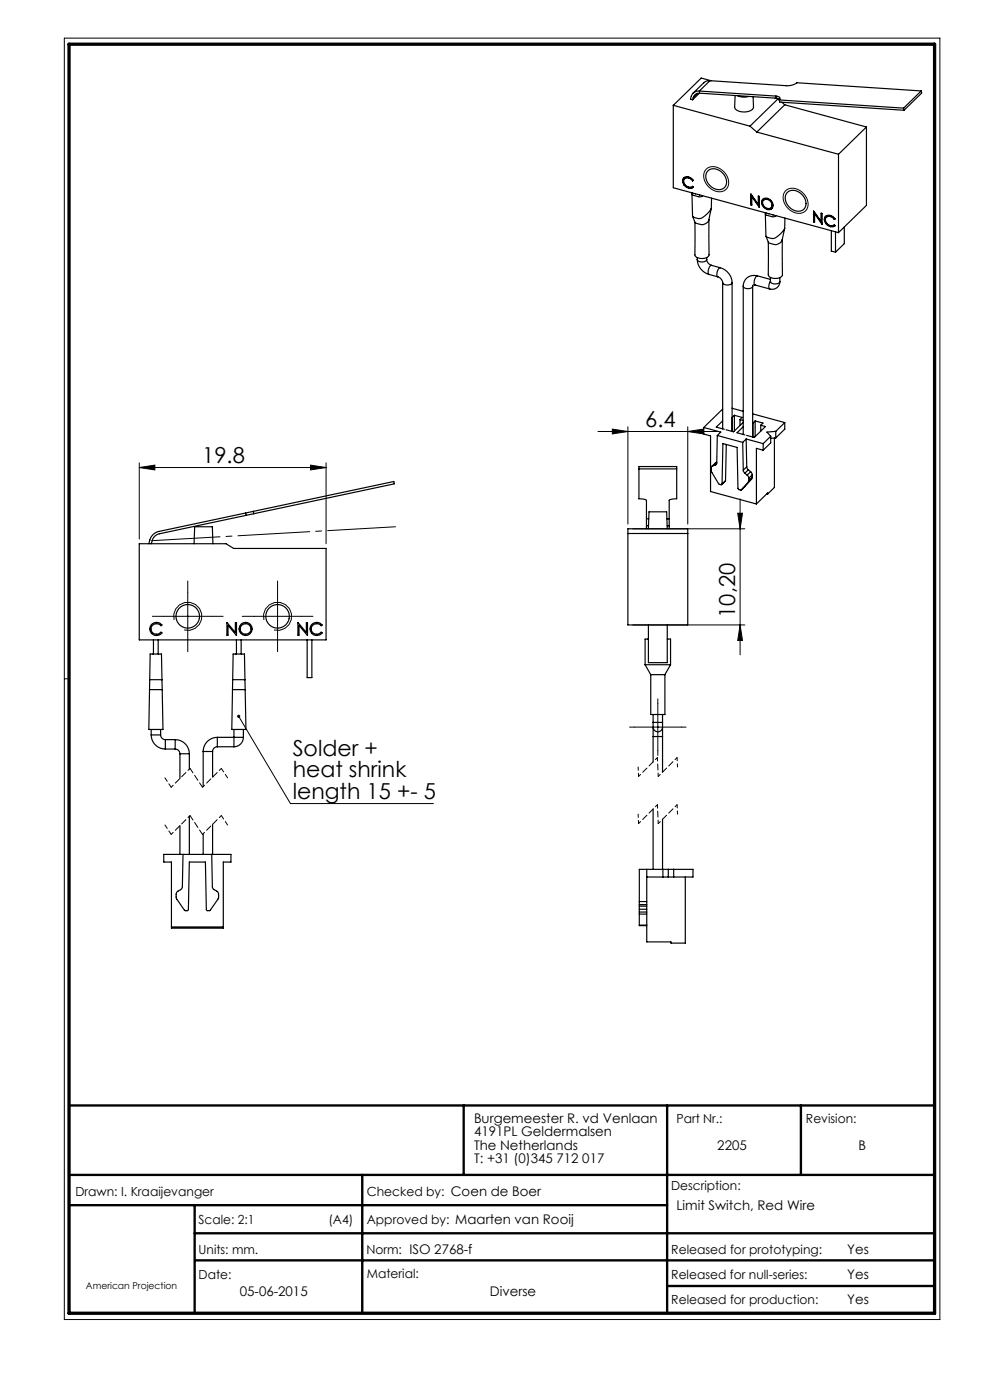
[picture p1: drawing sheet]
<svg xmlns="http://www.w3.org/2000/svg" width="210mm" height="297mm" viewBox="0 0 210 297" stroke-linecap="round" stroke-linejoin="round" font-family="sans-serif">
<g fill="none" stroke="#000" stroke-width=".21">
<path d="M13.6 8.1h185.8v271.8h-185.8zM149.8 35.9a3.1 3.1 0 0 1 4.5 1.7 2.08 2.08 0 0 1-.4 2.7 2.08 2.08 0 0 1-2.6 0 3 3 0 0 1-1.5-4.4zM166.7 40.4a3.1 3.1 0 0 1 4.5 1.8 2.08 2.08 0 0 1-.4 2.6 2.08 2.08 0 0 1-2.7 .1 3 3 0 0 1-1.4-4.5zM29.5 99.2l3.3-.5v1zM29.5 98.2v16.2M29.5 99.2h39.7M65.9 98.7l3.3 .5-3.3 .5zM69.2 98.2v17.2M126.8 91.5h25.4M129.9 91l3.3 .5-3.3 .5zM133.2 90.5v20.7M145.9 91.5l3.3-.5v1z"/>
<path d="M145.9 90.5v20.7M134.2 112.2h23.8M156.5 108.9h1l-.5 3.3zM157 105.8v33.1M34.8 130.8h10M36.9 131.5a3 3 0 0 1 2.7-3.7 3 3 0 0 1 3.2 3.2 3 3 0 0 1-3.7 2.6M39.8 125.8v10M53.9 130.8h10M56 131.5a3 3 0 0 1 2.6-3.7 3 3 0 0 1 3.3 3.2 3 3 0 0 1-3.8 2.6M58.9 125.8v10M134.2 132.6h23.8M157 132.6l.5 3.3h-1z"/>
<path d="M14.6 144h-1M50.6 152l11 18.5h30.3M134.5 154.3h10M139.5 149.3v10"/>
</g>
<path d="M14.6 234.5h183.6M98.4 234.5v14.7M141.5 234.5v44.1M169.9 234.5v14.7M14.6 249.2h183.6M14.6 255.7h126.9M41.3 255.7v22.9M76.8 249.2v29.4M41.3 261.6h156.9M41.4 267.4h156.8M141.5 272.8h56.7" fill="none" stroke="#000" stroke-width=".5"/>
<path d="M14.6 9.4h183.6v269.2h-183.6z" fill="none" stroke="#000" stroke-width=".7"/>
<path d="M34.8 130.8h-2.5M39.8 125.8v-2.5M39.8 135.8v2.5M44.8 130.8h2.5M53.9 130.8h-2.5M58.9 125.8v-2.5M58.9 135.8v2.5M63.9 130.8h2.5M134.5 154.3h-1M139.5 149.3v-1M139.5 159.3v1M144.5 154.3h1" fill="none" stroke="#000" stroke-width=".21" stroke-dasharray="15.2 1.3 1.3 1.3"/>
<path d="M135.5 174.7l-.1-2M135.5 164.7l-.1-2M143.7 172.7l-.1-2M143.7 162.7l-.1-2" fill="none" stroke="#000" stroke-width=".21" stroke-dasharray="1.3 .6" stroke-dashoffset=".6"/>
<path d="M40.3 173l-4 4M40.3 163l-4 4M47 173l-4 4M47 163l-4 4M139.5 170.7l-4 4M139.5 160.7l-4 4M143.6 170.7l-4 4M143.6 160.7l-4 4" fill="none" stroke="#000" stroke-width=".21" stroke-dasharray="1.3 .6" stroke-dashoffset=".7"/>
<path d="M139.6 174.7l-.1-4M139.6 164.7l-.1-4" fill="none" stroke="#000" stroke-width=".21" stroke-dasharray="1.3 .6" stroke-dashoffset=".5"/>
<path d="M36.3 177l-1.3-2M36.3 167l-1.3-2M48.3 175l-1.3-2M48.3 165l-1.3-2" fill="none" stroke="#000" stroke-width=".21" stroke-dasharray="1.3 .6" stroke-dashoffset=".4"/>
<path d="M43 177l-2.7-4M43 167l-2.7-4" fill="none" stroke="#000" stroke-width=".21" stroke-dasharray="1.3 .6" stroke-dashoffset=".1"/>
<path d="M32.3 114.7l51.6-2.9" fill="none" stroke="#000" stroke-width=".21" stroke-dasharray="15.2 1.3 1.3 1.3" stroke-dashoffset=".8"/>
<g fill="#000">
<path d="M50.4 151.7l.2 .3-.1-.3a.34 .34 0 0 1 .5 .2 .34 .34 0 0 1-.5 .4 .34 .34 0 0 1-.1-.6z"/>
<path d="M29.5 99.2l3.3-.5v1zM65.9 98.7l3.3 .5-3.3 .5z"/>
<path d="M129.9 91l3.3 .5-3.3 .5zM145.9 91.5l3.3-.5v1z"/>
<path d="M157 132.6l.5 3.3h-1zM156.5 108.9h1l-.5 3.3z"/>
</g>
<g fill="none" stroke="#000" stroke-width=".25">
<path d="M147.9 19.8l-.8 .8M148.3 19.3a1.73 1.73 0 0 0-1.8 1.7l.4 .2M148.3 19.3l16.3 1.1M148.4 19.8l-1.5 1.4M150.6 17.1l16.3 1.1a3.4 3.4 0 0 0 2.1-.6l26.4 1.7M150.6 17.1l-1.1 .3-2.5 2.4M150.6 17.1l-2.3 2.2M150.9 17.1l-2.2-.5-5.9 5.7M195.4 19.3l.1 .4-3.7 3.7M195.4 19.3l-3.7 3.6M142.8 22.3v17.5l35.1 9.6M142.8 22.3l16.3 4.5"/>
<path d="M144.8 38.4a.96 .96 0 0 1 .6-.9 .96 .96 0 0 1 1 .2l.7 .6-.2 .1M144.8 38.4l.3 .9M144.9 38.3l.3 .9M144.9 38.3l-.1 .1M145.1 37.7l-.2 .6M145.1 39.3l1 .6M145.2 39.2l1 .6M145.2 39.2l-.1 .1M146 37.8l-.8 .1a1.21 1.21 0 0 0 .2 1.4 1.21 1.21 0 0 0 1.5 .2l.2 .2M146 37.8l.9 .6M146.1 37.7l.9 .6M146.1 37.7l-.4-.1-.5 .3"/>
<path d="M146.1 37.7l-.1 .1M146.2 39.8l-.1 .1M147 38.3l-.1 .1M147 38.2v.1M147.1 39.7l-.4 .2-.5-.1M147.1 20.6a1.26 1.26 0 0 1 1.3-.8l16.3 1M147.1 20.6l-.2 .6M147.1 39.7l-.5 .3-.5-.1M150.3 36.1a2.72 2.72 0 0 1 3.8 2.5 1.72 1.72 0 0 1-1 1.6 1.72 1.72 0 0 1-1.8-.3 2.48 2.48 0 0 1-1-3.8zM155.9 20.3l-.1 2.4a1.77 1.77 0 0 0 2.1 1.1 1.65 1.65 0 0 0 1.9-1.1l-.1-2.2M156.5 20.3a3.3 3.3 0 0 0 2.4 .2M159.1 26.8l1.4 1.2"/>
<path d="M160.5 28l17.4 4.7M164.4 20.8l.6 .2M164.6 20.4l.8 .3 .1 .2-.2 .3M164.6 20.4l.1 .4M164.7 20.8l.7 .3M165 21l-5.9 5.8M165 21l.3 .2M165.3 21.2l26.4 1.7M165.3 21.2l.1 .5 26.4 1.7M165.8 21.7l.7 .5M166.5 22.2l-6 5.8M166.5 22.2l17.3 4.7"/>
<path d="M177.9 32.7v16.7M183.8 26.9v16.7l-5.9 5.8M183.8 26.9l-5.9 5.8M191.7 22.9l.1 .5M146.8 41.2l.1 4.6M146.9 40.9a.26 .26 0 0 0-.1 .4 .26 .26 0 0 0 .3 .1l1.3 .4 .6-.3M147.5 41.1h.1M147.9 55.1a3.4 3.4 0 0 0 2.5 3.1M147.9 55.1a1.23 1.23 0 0 0 2 0M147.9 54.6v.5M148.4 41.3v.1M149.9 55.1a1.47 1.47 0 0 0 1 1.2"/>
<path d="M149.9 54.6v.5M150.4 46.6v7.5a1.87 1.87 0 0 1-2.7 .4l-.3-.4v-6.9M150.4 58.2l1.9 .5M150.9 44.2a4.5 4.5 0 0 1-2.5 2.2l-1.2-.3-.2-.2M150.9 44.2l-.5 2.4a1.71 1.71 0 0 1-2.5 .8l-.5-.2-.5-1.3M150.9 56.3a1.44 1.44 0 0 0-.5 1.9M150.9 56.3l1.9 .5M150.9 42v2.2M152.3 58.7a1.47 1.47 0 0 1 1 1.3M152.8 56.8a3.4 3.4 0 0 1 2.5 3.2M152.8 56.8a1.45 1.45 0 0 0-.5 1.9M153.3 60v31"/>
<path d="M155.3 60a1.23 1.23 0 0 1-2 0M155.3 60v31.5M159.3 43.4v-2.2l1.8 2.6M159.4 41.3v2.1M159.4 43.4h.1M159.4 43.4h-.1M159.5 41.7v1.8l-.2-.1M159.5 41.7l1.5 2.2M159.6 41.6l-.1 .1M160.7 58.5a2.29 2.29 0 0 0-3 2.2M160.7 58.5a1.44 1.44 0 0 0-.5 2M160.7 58.5l2.7 .8"/>
<path d="M160.9 41.6l-.1 1.8v-1.8l.3 .1-.1 2.2M161.1 43.9h-.1M161.5 42.9a1.68 1.68 0 0 0 1.3 1.6M161.5 42.9a1.05 1.05 0 0 1 .8-.9 1.05 1.05 0 0 1 1.1 .4 1.08 1.08 0 0 1 .6 1.3 1.08 1.08 0 0 1-1.2 .8M161.6 42.8a1.68 1.68 0 0 0 1.3 1.6M161.6 42.8l-.1 .1M161.9 42.2l-.3 .6M162.3 45.4l.2 4.7M162.5 50.1l.5 1.3v6.9a1.87 1.87 0 0 0 3 .1l-.1-7.6M162.5 45.2a.26 .26 0 0 0-.1 .3 .26 .26 0 0 0 .3 .2l1.2 .3 .7-.2M162.8 42.3l-.8 .1a1.13 1.13 0 0 0 .2 1.5 1.13 1.13 0 0 0 1.5 0l.1-.4M162.8 42.3a1.4 1.4 0 0 1 1 1.2"/>
<path d="M162.9 42.2a1.4 1.4 0 0 1 1 1.2M162.9 42.2h-.5l-.5 .3M162.9 42.2l-.1 .1M162.9 44.4l-.1 .1M163.1 45.3v.1M163.4 58.9v.8a1.23 1.23 0 0 0 2 0M163.4 59.6a1.57 1.57 0 0 0-.1 1.7M163.7 44l-.1 .1M163.8 44.1l-.5 .3h-.4M163.9 43.4l-.2 .6M163.9 43.4l-.1 .1M164 45.6h.1"/>
<path d="M165.4 59.7a1.64 1.64 0 0 1-2.1 1.6M165.4 58.9v.8M166.4 48.4a4.5 4.5 0 0 1-2.4 2.2l-1.3-.3-.2-.2M166.4 48.5l-.5 2.4a1.71 1.71 0 0 1-2.5 .7l-.4-.2M166.5 46.3l-.1 2.1M167.1 40.7a2.72 2.72 0 0 1 3.9 2.5 1.72 1.72 0 0 1-1 1.5 1.72 1.72 0 0 1-1.8-.2 2.48 2.48 0 0 1-1.1-3.8zM172.7 44.9v2.1M172.7 47h.1M172.7 47l-.1 .1M172.8 45.3v1.8h-.2M172.8 45.3l1.5 2.2M172.8 45.3l.1-.1 1.5 2.2"/>
<path d="M174.2 47l-1.6-2.2v2.3M174.2 47v-1.8l.2 .1-.1 2.2M174.3 45.3l-.1 1.7M174.4 47.5h-.1M174.9 46.5a.96 .96 0 0 1 .5-.8 .96 .96 0 0 1 1 .1l.7 .6-.1 .1M174.9 46.5l.3 .9M175 46.4l.2 .9M175 46.4l-.1 .1M175.1 45.9l-.1 .5M175.2 47.4l.9 .7M175.2 47.3l1 .7M175.2 47.3v.1"/>
<path d="M176.1 45.9l-.8 .1a1.21 1.21 0 0 0 .2 1.5 1.21 1.21 0 0 0 1.5 .2l.1 .2M176.1 45.9l.9 .6M176.2 45.8l.8 .6M176.2 45.8h-.4l-.5 .3M176.2 45.8l-.1 .1M176.2 48l-.1 .1M176.3 48.9v4.4l.9 .2M177 46.4v.1M177.1 46.4h-.1M177.1 47.9l-.4 .1h-.5M177.1 47.9l-.5 .2h-.5M177.2 49.2v4.3"/>
<path d="M179.1 48.2v3.5l-1.9 1.8M157.7 60.7a1.23 1.23 0 0 0 2 0M157.7 60.7v31.5M159.7 60.7v32M160.2 60.5a.31 .31 0 0 0-.4-.1 .31 .31 0 0 0-.1 .3M160.2 60.5l3.1 .8M135.5 99.5h8M149.3 90.7l3.6 1-.7 .7M149.3 90.7v1.4l1.4 .4v11.8l9.7 2.6M151.2 98.8l-.3 .4 .1 1 1.5 2.4 .5 .2 .2-.1M151.7 98.7l-.5 .1M151.9 98.1l-.9 .8"/>
<path d="M151.9 98.1l-.7 .7M152 98.4l-.3 .3M152 98.1h-.1M152.2 92.4l-.2 5.8-.3 .5M152.2 92.4l5.3 1.5M153.3 89.3l-1.4 1.3 1.8 .5M153.3 86.8l-4 3.9M154.1 94.3l-.2 7.7M155.3 88.6h.1M155.3 86.6l2.4 .7M155.3 88.6v2.9M155.8 88.1l1.6 .5-.4 .4"/>
<path d="M155.8 88.1l-.5 .5M155.8 88.1v3.3M157 89l.7 .2M157 89v1.3M157.5 93.9l.2 5.8M157.7 90.5l-1.4 1.3 1.7 .5M157.7 89.6l-2.1 2-1.6-.4M157.7 99.7l.3 .7M158.3 93.1l3.6 1M158.3 93.1l-.8 .8M158.3 93.1l.1 5.9M158.4 99l.3 .7"/>
<path d="M158.4 99l-.7 .7M158.7 99.7l.5 .4M158.7 99.7l-.7 .7M159.7 89.8h.1M159.7 87.8l6.8 1.8M159.7 89.8v2.9M160.2 89.3l1.6 .5-.4 .4M160.2 89.3l-.5 .5M160.2 89.3v3.3M161.4 90.2l1 .3-2.4 2.3-1.6-.4M161.4 90.2v1.3M161.9 94.1v1.4"/>
<path d="M161.9 95.5l-1.5-.4v11.8M163.5 92.6l-1.6 1.5M163.5 92.6v1.3l-1.6 1.6M164.3 92.9v10.5l-1.5 1.4M164.6 91.5l-1.9 .2 .8 .9M164.6 91.5v1.4M164.6 92.9l-1.1 .1M166.5 89.6l-1.9 1.9M166.5 89.6v1.4l-1.9 1.9M29.5 115.4h18.4l1.7 1h19.6v19.4h-39.7zM41.2 115.4l.1-3.6h3.7l.2 3.6M52.1 108.8l-18.4 3.9a2.78 2.78 0 0 0-2.1 2.7"/>
<path d="M52.1 108.8l.1 .5M52.2 109.3l-18.4 3.9a2.24 2.24 0 0 0-1.7 2.2M53.7 108.5l-1.6 .3M53.7 108.5l29.8-6.4 .1 .5-29.8 6.4M53.7 108.5l.1 .5M53.8 109l-1.6 .3M133.2 112.2h12.7v20.4h-12.7zM133.2 113.2h12.7M137.1 110.1v-3.9l-.4-.3-1.2-.1v-6.8h8v6.8l-1.1 .1-.4 .3v3.9M137.1 110.1v1.4M137.1 111.5v.7M137.1 110.1h.5"/>
<path d="M137.1 111.5h.5M137.5 112.2l.2-3.6h3.7l.1 3.6M141.5 110.1h.5M141.5 111.5h.5M142 110.1v1.4M142 111.5v.7M153.2 102.7l.1-8.6 3.1 .8 .1 8.7 .2 .3h.6M153.9 102l-.8 .8M153.9 102l-.7 .7M158 100.4l.5 .4M158 103.2l-.7 .7M158 103.2h.1"/>
<path d="M158.5 100.8l.3 .7M158.7 102.3l-1.4 1.6M158.8 102l-.1 .3M158.8 101.5v.5M159.2 100.1l.4 .6M159.2 100.1l-.7 .7M159.4 101.6l-1.4 1.6M159.4 101.6l-.7 .7M159.6 101.2l-.2 .4M159.6 100.7v.5M159.6 100.7l-.8 .8M159.6 101.2l-.8 .8"/>
<path d="M162.7 104.8h.1M162.8 104.8v-.2l-2.4 2.3M32.3 132.3a1.5 1.5 0 0 1 2.1 .3l-.3 .1a1.17 1.17 0 0 0-1.7-.1 1.17 1.17 0 0 0 0 1.7 1.17 1.17 0 0 0 1.7-.2l.3 .2a1.42 1.42 0 0 1-2.2 .2 1.42 1.42 0 0 1 .1-2.2zM32.6 135.8v3M33.6 135.8v3M48.1 132.1l1.8 2.1v-2.1h.3v2.7l-1.8-2.1v2.1h-.3zM50.2 135.8v3M51.2 135.8v3M63.2 132.1l1.8 2.1v-2.1h.2v2.7l-1.8-2.1v2.1h-.2zM65.2 135.8v8h1v-8M66.3 132.3a1.5 1.5 0 0 1 2 .3l-.2 .1a1.17 1.17 0 0 0-1.7-.1 1.17 1.17 0 0 0 0 1.7 1.17 1.17 0 0 0 1.7-.2l.2 .2a1.42 1.42 0 0 1-2.1 .2 1.42 1.42 0 0 1 .1-2.2zM137.5 135.6h-.7v5.4"/>
<path d="M137.5 132.6v8h4v-8M141.5 135.6h.7v5.4M31.7 146.3l-.1 8.5h3l-.2-8.5M31.7 146.3h2.7M31.8 144.2l.1-5.4h2.4l.1 5.4M31.8 144.2l-.1 2.1M31.8 144.2h2.6M32.1 155.9a3 3 0 0 0 3 3M32.1 155.9h2M32.1 154.8v1.1M34.1 155.9a1 1 0 0 0 1 1M34.1 154.8v1.1"/>
<path d="M34.4 144.2v2.1M35.1 156.9v2M35.1 156.9h2.1M35.1 158.9h2.1M37.2 158.9a1 1 0 0 1 1 1M37.2 156.9a3 3 0 0 1 3 3M37.2 156.9v2M38.2 159.9h2M38.2 159.9v5.3M40.2 159.9v3.3M43.1 159.4h2M43.1 159.4v7.5"/>
<path d="M45.1 159.4v5.5M46.1 158.4a1 1 0 0 0-1 1M46.1 156.4a3 3 0 0 0-3 3M46.1 156.4v2M46.1 158.4h3.5M46.1 156.4h3.5M49.3 146.3l-.1 8.5h3l-.2-8.5M49.3 146.3h2.7M49.4 144.2l.1-5.4h2.4l.1 5.4M49.4 144.2l-.1 2.1M49.4 144.2h2.6M49.6 156.4h2"/>
<path d="M49.6 156.4v2M49.6 154.8v1.6M51.6 156.4a2 2 0 0 1-2 2M51.6 154.8v1.6M52 144.2v2.1M136.8 141l1.2 2.1M136.8 141h5.4M138 143.1v8.5h3v-8.5M138 143.1h3M138.5 153.3v1M138.5 154.3v2M138.5 154.3a1 1 0 0 0 1 1 1 1 0 0 0 1-1"/>
<path d="M138.5 153.3h2M138.5 156.3h2M138.5 151.6v1.7M138.5 156.3v5.3M140.5 153.3v1M140.5 154.3v2M140.5 151.6v1.7M140.5 156.3v7.5M142.2 141l-1.2 2.1M38.2 175.2v6.1M40.2 173.2v8.1M43.1 176.9v4.4"/>
<path d="M45.1 174.9v6.4M138.5 171.6v12.8M140.5 173.8v10.6M34.7 181.3h14.3v1.6h-1.6v14h-11v-14h-1.7zM36.4 196.6h11M38.8 181.3l-.1 6.9-.2 .4-1 .7-.1 1.1 1.7 2.7 .2 .1h.5l.2-.3 .2-10h3.4l.2 10.2h.8l1.7-2.5v-1.3l-1-.7-.2-.4-.2-6.9M135.6 193.5v.4M135.6 192.2v.7M135.6 191.3v.6M135.6 196.3v.1h1.6M135.6 193.9h1.6M135.6 193.5h1.6"/>
<path d="M135.6 192.9h1.6M135.6 191.9v.3M135.6 192.9v.6M135.6 193.9v2.4M135.6 192.2h1.6M135.6 196.3h1.6M135.6 191.9h1.6M135.6 191.3h1.6M137.2 186.1h9.8v-1.7h-11.4v6.9M137.2 184.4v15.4h5.1v.3h3.1v-14M140.6 184.4v1.7M141.8 184.4v1.7"/>
<path d="M142.9 184.4v1.7"/>
<circle cx="39.8" cy="130.8" r="2.5"/>
<circle cx="52.1" cy="133.4" r="1.14"/>
<circle cx="52.1" cy="133.4" r="1.39"/>
<circle cx="58.9" cy="130.8" r="2.5"/>
</g>
<g font-size="4.7">
<text x="136.9" y="90.5">6.4</text>
<text x="42.9" y="98.2">19.8</text>
<text x="156" y="131.1" transform="rotate(-90 156 131.1)">10,20</text>
<text x="62.1" y="160.4">Solder +</text>
<text x="62.1" y="164.9">heat shrink</text>
<text x="62.1" y="169.4">length 15 +- 5</text>
</g>
<g font-size="2.8">
<text x="100.5" y="238.2">Burgemeester R. vd Venlaan</text>
<text x="100.5" y="241.1">4191PL Geldermalsen</text>
<text x="100.5" y="243.9">The Netherlands</text>
<text x="152.2" y="243.9">2205</text>
<text x="182.1" y="243.9">B</text>
<text x="100.5" y="246.7">T: +31 (0)345 712 017</text>
<text x="143.5" y="256.7">Limit Switch, Red Wire</text>
<text x="179.7" y="266">Yes</text>
<text x="50.9" y="275">05-06-2015</text>
<text x="103.9" y="275">Diverse</text>
<text x="179.7" y="271.4">Yes</text>
<text x="179.7" y="276.6">Yes</text>
</g>
<g font-size="2.7">
<text x="143.5" y="238.2">Part Nr.:</text>
<text x="171" y="238.2">Revision:</text>
<text x="16" y="253.7">Drawn: I. Kraaijevanger</text>
<text x="77.8" y="253.7">Checked by: Coen de Boer</text>
<text x="142.4" y="252.5">Description:</text>
<text x="42.1" y="259.7">Scale: 2:1</text>
<text x="69.7" y="259.7">(A4)</text>
<text x="77.8" y="259.7">Approved by: Maarten van Rooij</text>
<text x="42.1" y="266">Units: mm.</text>
<text x="77.7" y="266">Norm: ISO 2768-f</text>
<text x="142.4" y="266">Released for prototyping:</text>
<text x="42.1" y="271.3">Date:</text>
<text x="77.8" y="271">Material:</text>
<text x="142.4" y="271.3">Released for null-series:</text>
<text x="142.4" y="276.6">Released for production:</text>
</g>
<text font-size="2" x="18.2" y="273.4">American Projection</text>
</svg>
